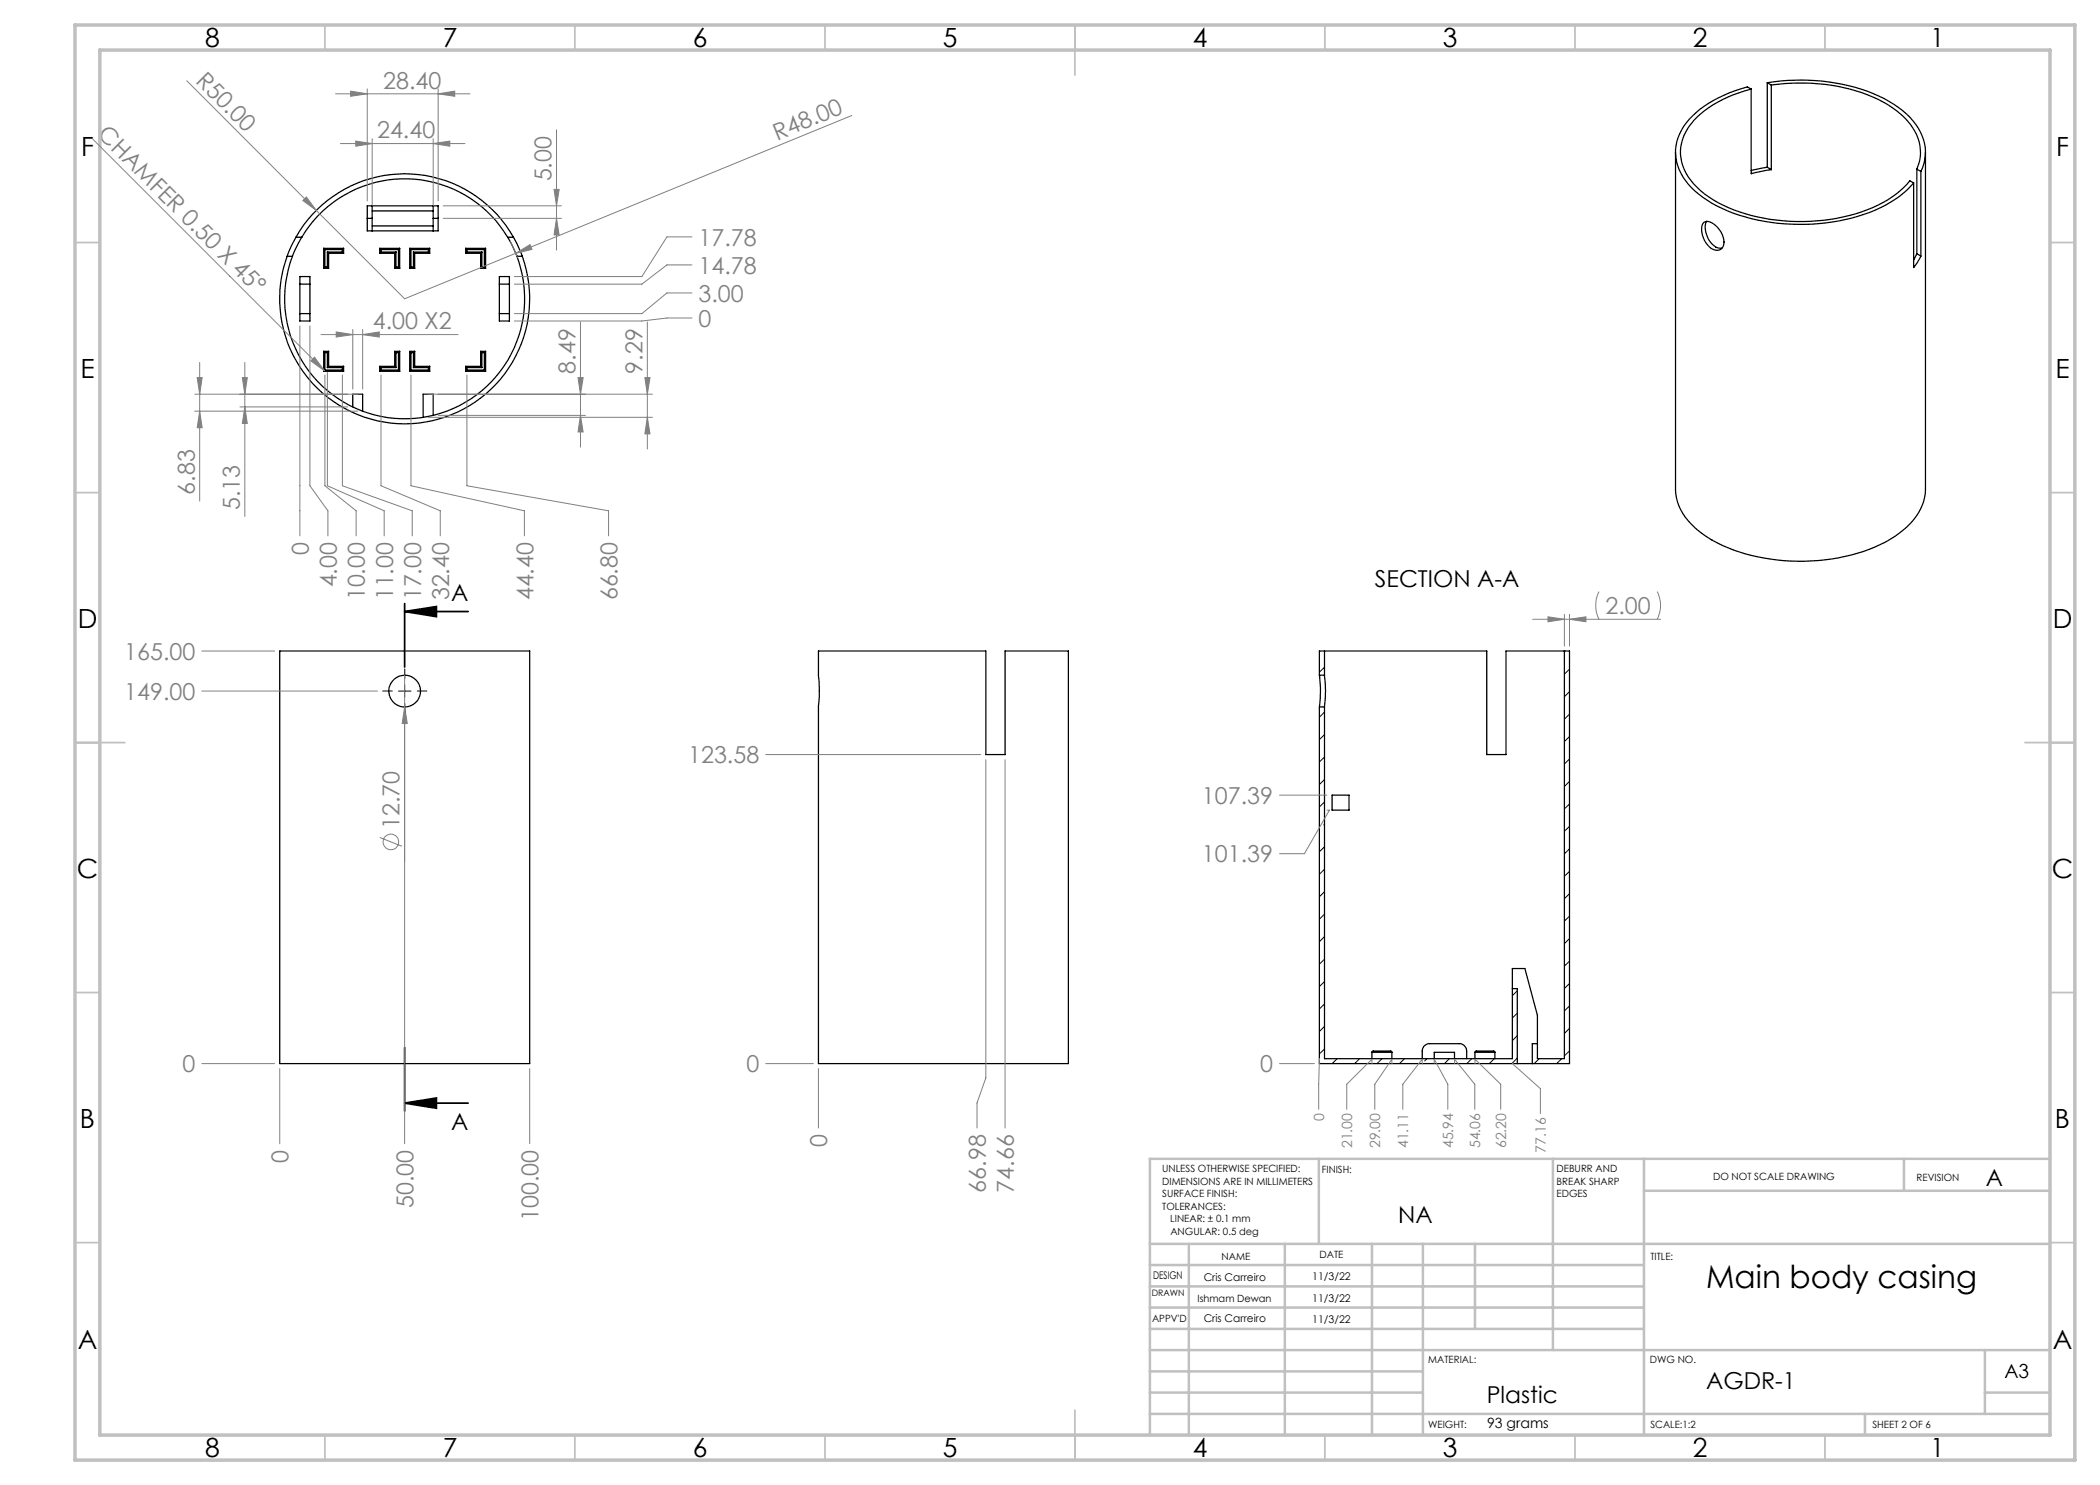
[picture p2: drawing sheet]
<svg xmlns="http://www.w3.org/2000/svg" width="420mm" height="297mm" viewBox="0 0 420 297" stroke-linecap="round" stroke-linejoin="round" font-family="sans-serif">
<g fill="none" stroke="#000" stroke-width=".25">
<path d="M350.2 17.8l-.7-.4a23.1 23.1 0 0 0-12.2 7.2 9.2 9.2 0 0 0 .3 12.2 25.1 25.1 0 0 0 14 7.2 39.7 39.7 0 0 0 25.5-3l2.8-1.7 1.5-1.3 1.3-1.4M350.2 17.8a23.7 23.7 0 0 0-11.5 6.3 8.9 8.9 0 0 0 .1 12.7 25.1 25.1 0 0 0 14 6.8 37 37 0 0 0 24.7-3.6l2.5-1.8 2-2 .7 .4M350.2 17.8v16.9l4.1-.8M353.4 16.5a39.6 39.6 0 0 1 23.4 3.2 15.8 15.8 0 0 1 7.6 7.5 8.4 8.4 0 0 1-.2 7.1M353.4 16.5v16.9M353.4 16.5l.9 .5M354.3 17a36.8 36.8 0 0 1 23.2 3.9 12.5 12.5 0 0 1 6.5 8.3 7.8 7.8 0 0 1-.6 4.6M354.3 17v16.9M335.1 30.4v67.4a10.9 10.9 0 0 0 4.7 8.4 32.7 32.7 0 0 0 18.4 6 37.2 37.2 0 0 0 19.8-4.3 13.3 13.3 0 0 0 6.9-8.4l.2-1.6v-67.5M353.4 33.4l-3.2 .7M353.4 33.4l.9 .5M382.7 36.6v16.9l1.5-2.3"/>
<path d="M383.4 33.8v16.9M383.4 33.8l.8 .5M384.2 34.3v16.9M57.4 51.3a25 25 0 0 0 23.5 33.5 25 25 0 0 0 23.6-33.5M57.4 51.3h1.1M58.5 51.3a24 24 0 0 0 22.4 32.5 24 24 0 0 0 22.5-32.5M59.2 47.4a25 25 0 0 1 43.5 0M59.2 47.4l-1 1.9-.8 2M59.2 47.4h1.2M60 56.8v-1.5h2v1.5M60 56.8h2M60 56.8v5.9"/>
<path d="M60.4 47.4a24 24 0 0 1 41.1 0M60.4 47.4l-1.9 3.9M62 56.8v5.9M64.7 49.7l.3 .2M64.7 49.7h4M64.7 49.7v4M64.7 53.7h1M65 53.4l-.3 .3M65 49.9h3.5M65 49.9v3.5M65 53.4h.5M65.5 53.4l.2 .3"/>
<path d="M65.5 50.4l.2 .3M65.5 50.4h3M65.5 50.4v3M65.7 50.7h3M65.7 50.7v3M68.5 50.4l.2 .3M68.5 49.9v.5M68.7 49.7l-.2 .2M68.7 49.7v1M73.4 41.2h14.2v5h-14.2zM73.4 43.7h1M74.4 41.2v5"/>
<path d="M74.4 45.2h12.2M74.4 42.2h12.2M76 49.7l.2 .2M76 49.7h3.9M76 49.7v1M76 50.7h3M76.2 50.4l-.2 .3M76.2 49.9h3.5M76.2 49.9v.5M76.2 50.4h3M79 50.7v3M79 53.7h.9"/>
<path d="M79.2 50.4l-.2 .3M79.2 53.4l-.2 .3M79.2 53.4h.5M79.2 50.4v3M79.7 53.4l.2 .3M79.7 49.9v3.5M79.9 49.7l-.2 .2M79.9 49.7v4M82 49.7l.2 .2M82 49.7h3.9M82 49.7v4M82 53.7h.9"/>
<path d="M82.2 53.4l-.2 .3M82.2 49.9h3.5M82.2 49.9v3.5M82.2 53.4h.5M82.7 50.4l.2 .3M82.7 53.4l.2 .3M82.7 50.4h3M82.7 50.4v3M82.9 50.7h3M82.9 50.7v3M85.7 50.4l.2 .3M85.7 49.9v.5"/>
<path d="M85.9 49.7l-.2 .2M85.9 49.7v1M86.6 41.2v5M86.6 43.7h1M93.1 49.7l.3 .2M93.1 49.7h4M93.1 49.7v1M93.1 50.7h3M93.4 50.4l-.3 .3M93.4 49.9h3.5M93.4 49.9v.5M93.4 50.4h3"/>
<path d="M96.1 50.7v3M96.1 53.7h1M96.4 50.4l-.3 .3M96.4 53.4l-.3 .3M96.4 53.4h.5M96.4 50.4v3M96.9 53.4l.2 .3M96.9 49.9v3.5M97.1 49.7l-.2 .2M97.1 49.7v4M99.9 56.8v-1.5h2v1.5M99.9 56.8h2"/>
<path d="M99.9 56.8v5.9M101.5 47.4l1.9 3.9M101.5 47.4h1.2M101.9 56.8v5.9M102.7 47.4l1.8 3.9M103.4 51.3h1.1M340.8 44.4a2.36 2.36 0 0 1 2.7 1.1 4.1 4.1 0 0 1 1.2 3.7 1.54 1.54 0 0 1-2.5 .4 4.5 4.5 0 0 1-1.6-4.9zM341.3 44.3a4.5 4.5 0 0 0 2.2 5.3h.9M383.4 50.7l-.7 1.3M383.4 50.7l.8 .5M60 62.7v1.5h2v-1.5M60 62.7h2"/>
<path d="M64.7 70.3l.3 .2M64.7 70.3v4M64.7 70.3h1M64.7 74.3h4M65 74l-.3 .3M65 70.5v3.5M65 70.5h.5M65 74h3.5M65.5 70.5v3M65.5 73.5h3M65.7 70.3l-.2 .2M65.7 73.3l-.2 .2"/>
<path d="M65.7 70.3v3M65.7 73.3h3M68.5 74l.2 .3M68.5 73.5v.5M68.7 73.3l-.2 .2M68.7 73.3v1M76 73.3l.2 .2M76 73.3v1M76 73.3h3M76 74.3h3.9M76.2 74l-.2 .3M76.2 73.5v.5"/>
<path d="M76.2 73.5h3M76.2 74h3.5M79 70.3l.2 .2M79 73.3l.2 .2M79 70.3v3M79 70.3h.9M79.2 70.5v3M79.2 70.5h.5M79.7 74l.2 .3M79.7 70.5v3.5M79.9 70.3l-.2 .2M79.9 70.3v4"/>
<path d="M82 70.3l.2 .2M82 70.3v4M82 70.3h.9M82 74.3h3.9M82.2 74l-.2 .3M82.2 70.5v3.5M82.2 70.5h.5M82.2 74h3.5M82.7 70.5v3M82.7 73.5h3M82.9 70.3l-.2 .2M82.9 73.3l-.2 .2"/>
<path d="M82.9 70.3v3M82.9 73.3h3M85.7 74l.2 .3M85.7 73.5v.5M85.9 73.3l-.2 .2M85.9 73.3v1M93.1 73.3l.3 .2M93.1 73.3v1M93.1 73.3h3M93.1 74.3h4M93.4 74l-.3 .3M93.4 73.5v.5"/>
<path d="M93.4 73.5h3M93.4 74h3.5M96.1 70.3l.3 .2M96.1 73.3l.3 .2M96.1 70.3v3M96.1 70.3h1M96.4 70.5v3M96.4 70.5h.5M96.9 74l.2 .3M96.9 70.5v3.5M97.1 70.3l-.2 .2M97.1 70.3v4"/>
<path d="M99.9 62.7v1.5h2v-1.5M99.9 62.7h2M70.6 81.4v-2.6h1.9v3.4M86.6 83.1v-4.3h-2v4.7M56 130.2h49.9v82.5h-49.9zM163.7 130.2h33.5v20.7h3.8v-20.7h12.7v82.5h-50v-71.3a28.7 28.7 0 0 0 0-6.4zM263.9 135a23.8 23.8 0 0 1 0 6.4M263.9 135h1M264.9 135a23.9 23.9 0 0 1 0 6.4M264.9 130.2h32.5v20.7h3.8v-20.7h11.7M264.9 130.2v4.8M264.9 130.2h-1v4.8"/>
<path d="M312.9 130.2v81.5h-5.4v-8.6l-2.5-9.4h-2.5v18h-37.6v-70.3M312.9 130.2h1v82.5h-50v-71.3M263.9 141.4h1M266.4 159h3.4v3h-3.4zM302.5 197.7h1v15M274.4 210.5l.2-.3h3.6l.2 .3M274.4 210.5h4M274.4 210.5v1.2M278.4 210.5v1.2M284.4 211.7v-1.5a1.45 1.45 0 0 1 1.5-1.5h5.9a1.51 1.51 0 0 1 1.5 1.5v1.5M286.8 211.7v-1.2h4.1v1.2M295 210.5l.2-.3h3.6l.2 .3"/>
<path d="M295 210.5v1.2M295 210.5h4M299 210.5v1.2M307.5 208.7h-1v4"/>
<circle cx="80.9" cy="138.2" r="3.2"/>
</g>
<g fill="none" stroke="#000" stroke-width=".2">
<path d="M79.7 138.2h2.5M80.9 137v2.5M264.9 133.5l-1 .9M313 130.2l-.1 .1M313.9 138.3l-1 1M313.9 133.8l-1 1M264.9 142.4l-1 1M264.9 146.9l-1 1M264.9 151.4l-1 1M264.9 155.9l-1 1M313.9 142.8l-1 1M313.9 147.3l-1 1"/>
<path d="M313.9 151.8l-1 1M313.9 156.3l-1 1M264.9 160.4l-1 1M264.9 164.9l-.1 .1M264.9 169.4l-1 1M264.9 173.8l-1 1.1M264.9 178.4l-1 .9M313.9 169.8l-1 1M313.9 160.8l-1 1M313.9 165.3l-1 1M313.9 174.3l-1 1M313.9 178.7l-1 1"/>
<path d="M264.9 182.8l-1 1M264.9 187.3l-1 1M264.9 191.8l-1 1M264.9 196.3l-1 1M303.5 198.2l-1 .9M313.9 187.7l-1 1M313.9 183.2l-1 1M313.9 192.2l-1 1M313.9 196.7l-1 1M264.9 200.8l-1 1M264.9 205.3l-1 1M264.9 209.8l-1 1"/>
<path d="M267.4 211.7l-1 1M271.9 211.7l-1 1M276.4 211.7l-1 1M280.9 211.7l-1 1M284.4 212.7h.1M285.4 211.7l-.5 .5M289.9 211.7l-1 1M294.4 211.7l-1 1M298.9 211.7l-1 1M303.5 202.6l-1 1M303.5 207.1l-1 1M303.5 211.6l-1.1 1.1"/>
<path d="M307.8 211.7l-1 1M312.3 211.7l-1 1M313.9 201.2l-1 1M313.9 205.7l-1 1M313.9 210.2l-1 1"/>
</g>
<g fill="none" stroke="#808080" stroke-width=".2">
<path d="M37.4 16.2l25.9 25.9M67.1 18.8h26.9M70.1 18.2l3.3 .6-3.3 .5zM73.4 17.8v22.4M87.6 18.8l3.3-.6v1.1zM87.6 17.8v22.4M18.6 27.8l46.3 46.4M68.1 28.7h24.9M71.2 28.2l3.2 .5-3.2 .5zM74.4 27.7v13.5M86.6 28.7l3.4-.5v1zM86.6 27.7v13.5"/>
<path d="M110.8 37.9h1l-.5 3.3zM111.3 26v24M170.4 23.1l-89.5 36.7-17.6-17.7M60.6 40.1l.7-.7 2 2.7zM88.7 41.2h23.6M88.7 43.7h23.6M102 48.3l1.5 3.3M103.2 50.7l2.8-1.8 .4 1zM111.3 43.7l.5 3.3h-1zM138.4 58.6h-5l-5 4.1h-25.5M138.4 53h-5l-5 3.8h-25.5M138.4 47.4h-5l-5 7.9h-25.5"/>
<path d="M38.9 78.8h32.6M39.4 75.5h1l-.5 3.3zM39.9 72.5v27.7M48.5 75.5h1l-.5 3.3zM49 72.5v30.8M60 65.2v42M62 65.2v32l3.6 5v5M62.2 72.2l.7-.8 2 2.8zM64.2 66.9h27.4M65 75v22.2l6.2 5v5M65.5 74.5v22.7l11.3 5v5M67.2 66.4l3.4 .5-3.4 .5z"/>
<path d="M68.5 75v22.2l13.9 5v5M70.6 65.9v11.9M72.5 66.9l3.3-.5v1zM72.5 65.9v11.9M76.2 75v22.2l11.9 5v5M82.2 75v22.2l22.7 5v5M85.6 78.8h44.9M93.4 75v22.2l28.3 5v5M115.6 75.5h1l-.5 3.3zM116.1 64.4v25M129 75.5h1l-.5 3.3zM129.5 64.4v25.4"/>
<path d="M138.4 63.6h-5l-5 .6h-25.5M38.9 82.2h32.6M39.9 82.2l.5 3.3h-1zM48 81.4h21.5M49 81.4l.5 3.3h-1zM85.6 83.5h44.9M87.6 83.1h29.5M116.1 83.1l.5 3.3h-1zM129.5 83.5l.5 3.3h-1zM319.8 118.3a6.4 6.4 0 0 0 0 5.6M331.4 118.3a6.1 6.1 0 0 1 0 5.6M40.4 138.2h35.1"/>
<path d="M40.4 130.2h14.5M80.9 135v93.7M306.5 123.9h25.6M309.6 123.4l3.3 .5-3.3 .5zM312.9 122.9v6.3M313.9 123.9l3.3-.5v1zM313.9 122.9v6.3M80.9 141.4l.6 3.3h-1.1zM153.1 150.9h43M197.2 151.9v63.7l-1.8 5v5M201 151.9v73.7M255.9 159h9.5"/>
<path d="M76 167.5l4.4 1.8M265.4 162h.5l-5 8.7h-5M40.4 212.7h14.5M56 213.7v15M105.9 213.7v15M153.1 212.7h9.6M163.7 213.7v11.9M255.9 212.7h7M263.9 211.7l-.2 10.2M274.4 212.7v-.9l-5.1 5v5.1M278.4 212.7v-.9l-3.4 5v5.1M284.4 212.7v-.9l-3.8 5v5.1"/>
<path d="M286.8 212.7v-.9l2.8 5v5.1M290.9 212.7v-.9l4.1 5v5.1M295 212.7v-.9l5.1 5v5.1M302.5 212.7l5.6 5v5M302.5 212.7h.1"/>
<circle cx="78.2" cy="168.4" r="1.55"/>
</g>
<path d="M80.9 122.3l6.4-1v2zM80.9 122.3h12.7M80.9 120.7v12.7M80.9 209.5v12.7M80.9 220.6l6.4-1v2zM80.9 220.6h12.7" fill="none" stroke="#000" stroke-width=".35"/>
<path d="M78.5 138.2h-2M81 135.7v-1.9M83.5 138.2h1.9M81 140.7v1.9" fill="none" stroke="#000" stroke-width=".2" stroke-dasharray="15.2 1.3 1.3 1.3"/>
<g fill="none" stroke="#c0c0c0" stroke-width=".35">
<path d="M65 5v5M115 5v5M165 5v5M215 5v10M265 5v5M315 5v5M365 5v5M15 48.5h5M410 48.5h5M15 98.5h5M410 98.5h5M15 148.5h10"/>
<path d="M405 148.5h10M15 198.5h5M410 198.5h5M15 248.5h5M410 248.5h5M65 287v5M115 287v5M165 287v5M215 282v10M265 287v5M315 287v5M365 287v5"/>
</g>
<g fill="none" stroke="#c0c0c0" stroke-width=".5">
<path d="M263.8 231.8v17M310.6 231.8v38.2M328.8 231.8v55.2M328.8 238.2h81.2M380.8 231.8v6.4M410 231.8h-180v55.2M230 248.8h180M230 257.3h98.8M230 253h98.8M237.8 248.8v38.2M257 248.8v38.2M274.4 248.8v38.2"/>
<path d="M284.6 248.8v38.2M295 248.8v17M230 265.8h98.8M230 261.5h98.8M230 278.5h54.6M230 274.3h54.6M230 270h180M397 278.5h13M397 270v12.8M230 282.8h180M373 282.8v4.2"/>
</g>
<path d="M15 5h400v287h-400zM20 10h390v277h-390z" fill="none" stroke="#c0c0c0" stroke-width=".7"/>
<path d="M80.9 122.3l6.4-1v2zM80.9 220.6l6.4-1v2z" fill="#000"/>
<g fill="#808080">
<path d="M60.6 40.1l.7-.7 2 2.7z"/>
<path d="M62.2 72.2l.7-.8 2 2.8z"/>
<path d="M103.2 50.7l2.8-1.8 .4 1z"/>
<path d="M80.9 141.4l.6 3.3h-1.1z"/>
<path d="M72.5 66.9l3.3-.5v1zM67.2 66.4l3.4 .5-3.4 .5z"/>
<path d="M70.1 18.2l3.3 .6-3.3 .5zM87.6 18.8l3.3-.6v1.1zM71.2 28.2l3.2 .5-3.2 .5zM86.6 28.7l3.4-.5v1zM309.6 123.4l3.3 .5-3.3 .5zM313.9 123.9l3.3-.5v1z"/>
<path d="M116.1 83.1l.5 3.3h-1zM115.6 75.5h1l-.5 3.3zM129.5 83.5l.5 3.3h-1zM129 75.5h1l-.5 3.3zM39.9 82.2l.5 3.3h-1zM39.4 75.5h1l-.5 3.3zM49 81.4l.5 3.3h-1zM48.5 75.5h1l-.5 3.3z"/>
<path d="M110.8 37.9h1l-.5 3.3zM111.3 43.7l.5 3.3h-1z"/>
</g>
<text font-size="6.3" x="341.2" y="257.6">Main body casing</text>
<g font-size="5.3">
<text x="41" y="9.5">8</text>
<text x="88.5" y="9.5">7</text>
<text x="138.5" y="9.5">6</text>
<text x="188.5" y="9.5">5</text>
<text x="238.5" y="9.5">4</text>
<text x="288.5" y="9.5">3</text>
<text x="338.5" y="9.5">2</text>
<text x="386" y="9.5">1</text>
<text x="16.2" y="31.2">F</text>
<text x="411.2" y="31.2">F</text>
<text x="16.1" y="75.5">E</text>
<text x="411.1" y="75.5">E</text>
<text x="15.5" y="125.5">D</text>
<text x="410.5" y="125.5">D</text>
<text x="15.4" y="175.5">C</text>
<text x="410.4" y="175.5">C</text>
<text x="16" y="225.5">B</text>
<text x="411" y="225.5">B</text>
<text x="15.5" y="269.7">A</text>
<text x="410.5" y="269.7">A</text>
<text x="41" y="291.5">8</text>
<text x="88.5" y="291.5">7</text>
<text x="138.5" y="291.5">6</text>
<text x="188.5" y="291.5">5</text>
<text x="238.5" y="291.5">4</text>
<text x="288.5" y="291.5">3</text>
<text x="338.5" y="291.5">2</text>
<text x="386" y="291.5">1</text>
</g>
<g font-size="4.7" fill="#808080">
<text x="39" y="16.3" transform="rotate(45 39 16.3)">R50.00</text>
<text x="76.6" y="17.7">28.40</text>
<text x="19.3" y="27.1" transform="rotate(45 19.3 27.1)">CHAMFER 0.50 X 45°</text>
<text x="75.4" y="27.7">24.40</text>
<text x="155.4" y="28.1" transform="rotate(-22 155.4 28.1)">R48.00</text>
<text x="110.3" y="36.3" transform="rotate(-90 110.3 36.3)">5.00</text>
<text x="139.7" y="49.1">17.78</text>
<text x="139.7" y="54.7">14.78</text>
<text x="74.6" y="65.9">4.00 X2</text>
<text x="139.7" y="65.3">0</text>
<text x="139.7" y="60.3">3.00</text>
<text x="115.1" y="74.7" transform="rotate(-90 115.1 74.7)">8.49</text>
<text x="128.5" y="74.7" transform="rotate(-90 128.5 74.7)">9.29</text>
<text x="38.9" y="98.9" transform="rotate(-90 38.9 98.9)">6.83</text>
<text x="48" y="102" transform="rotate(-90 48 102)">5.13</text>
<text x="61.8" y="111" transform="rotate(-90 61.8 111)">0</text>
<text x="67.4" y="117.5" transform="rotate(-90 67.4 117.5)">4.00</text>
<text x="73" y="120.1" transform="rotate(-90 73 120.1)">10.00</text>
<text x="78.6" y="120.1" transform="rotate(-90 78.6 120.1)">11.00</text>
<text x="84.2" y="120.1" transform="rotate(-90 84.2 120.1)">17.00</text>
<text x="89.8" y="120.1" transform="rotate(-90 89.8 120.1)">32.40</text>
<text x="106.7" y="120.1" transform="rotate(-90 106.7 120.1)">44.40</text>
<text x="123.5" y="120.1" transform="rotate(-90 123.5 120.1)">66.80</text>
<text x="321.1" y="122.8">2.00</text>
<text x="24.9" y="132">165.00</text>
<text x="24.9" y="140">149.00</text>
<text x="137.6" y="152.7">123.58</text>
<text x="240.4" y="160.8">107.39</text>
<text x="79.9" y="165.8" transform="rotate(-90 79.9 165.8)">12.70</text>
<text x="240.4" y="172.5">101.39</text>
<text x="36.5" y="214.5">0</text>
<text x="149.3" y="214.5">0</text>
<text x="252" y="214.5">0</text>
<text x="57.7" y="232.6" transform="rotate(-90 57.7 232.6)">0</text>
<text x="165.5" y="229.5" transform="rotate(-90 165.5 229.5)">0</text>
<text x="197.2" y="238.5" transform="rotate(-90 197.2 238.5)">66.98</text>
<text x="202.8" y="238.5" transform="rotate(-90 202.8 238.5)">74.66</text>
<text x="82.7" y="241.6" transform="rotate(-90 82.7 241.6)">50.00</text>
<text x="107.7" y="244.2" transform="rotate(-90 107.7 244.2)">100.00</text>
</g>
<g font-size="4.7">
<text x="275" y="117.5">SECTION A-A</text>
<text x="90.3" y="120.2">A</text>
<text x="90.3" y="225.9">A</text>
<text x="397.2" y="237.1">A</text>
<text x="279.6" y="244.6">NA</text>
<text x="297.3" y="280.6">Plastic</text>
<text x="341.2" y="277.9">AGDR-1</text>
</g>
<text font-size="3.9" x="400.9" y="275.5">A3</text>
<g font-size="2.8" fill="#808080">
<text x="264.8" y="224.2" transform="rotate(-90 264.8 224.2)">0</text>
<text x="270.4" y="229.6" transform="rotate(-90 270.4 229.6)">21.00</text>
<text x="276" y="229.6" transform="rotate(-90 276 229.6)">29.00</text>
<text x="281.7" y="229.6" transform="rotate(-90 281.7 229.6)">41.11</text>
<text x="290.7" y="229.6" transform="rotate(-90 290.7 229.6)">45.94</text>
<text x="296" y="229.6" transform="rotate(-90 296 229.6)">54.06</text>
<text x="301.2" y="229.6" transform="rotate(-90 301.2 229.6)">62.20</text>
<text x="309.2" y="230.5" transform="rotate(-90 309.2 230.5)">77.16</text>
</g>
<text font-size="2.8" x="297.4" y="285.6">93 grams</text>
<g font-size="2.1">
<text x="230.6" y="255.7">DESIGN</text>
<text x="240.7" y="256.1">Cris Carreiro</text>
<text x="262.4" y="256">11/3/22</text>
<text x="262.4" y="260.4">11/3/22</text>
<text x="240.7" y="264.3">Cris Carreiro</text>
<text x="262.4" y="264.6">11/3/22</text>
</g>
<g font-size="2">
<text x="232.4" y="234.5">UNLESS OTHERWISE SPECIFIED:</text>
<text x="232.4" y="237">DIMENSIONS ARE IN MILLIMETERS</text>
<text x="232.4" y="239.5">SURFACE FINISH:</text>
<text x="264.4" y="234.6">FINISH:</text>
<text x="311.3" y="234.5">DEBURR AND</text>
<text x="311.3" y="237">BREAK SHARP</text>
<text x="311.3" y="239.5">EDGES</text>
<text x="342.6" y="236">DO NOT SCALE DRAWING</text>
<text x="383.3" y="236.2">REVISION</text>
<text x="232.4" y="242">TOLERANCES:</text>
<text x="234.1" y="244.5">LINEAR: ± 0.1 mm</text>
<text x="234.1" y="247">ANGULAR: 0.5 deg</text>
<text x="244.3" y="252">NAME</text>
<text x="263.9" y="251.6">DATE</text>
<text x="330.1" y="251.9">TITLE:</text>
<text x="239.5" y="260.3">Ishmam Dewan</text>
<text x="230.4" y="264.4">APPV'D</text>
<text x="285.6" y="272.5">MATERIAL:</text>
<text x="330" y="272.5">DWG NO.</text>
<text x="285.6" y="285.5">WEIGHT:</text>
<text x="330.1" y="285.6">SCALE:1:2</text>
<text x="374.5" y="285.6">SHEET 2 OF 6</text>
</g>
<text font-size="1.8" x="230.3" y="259.2">DRAWN</text>
</svg>
